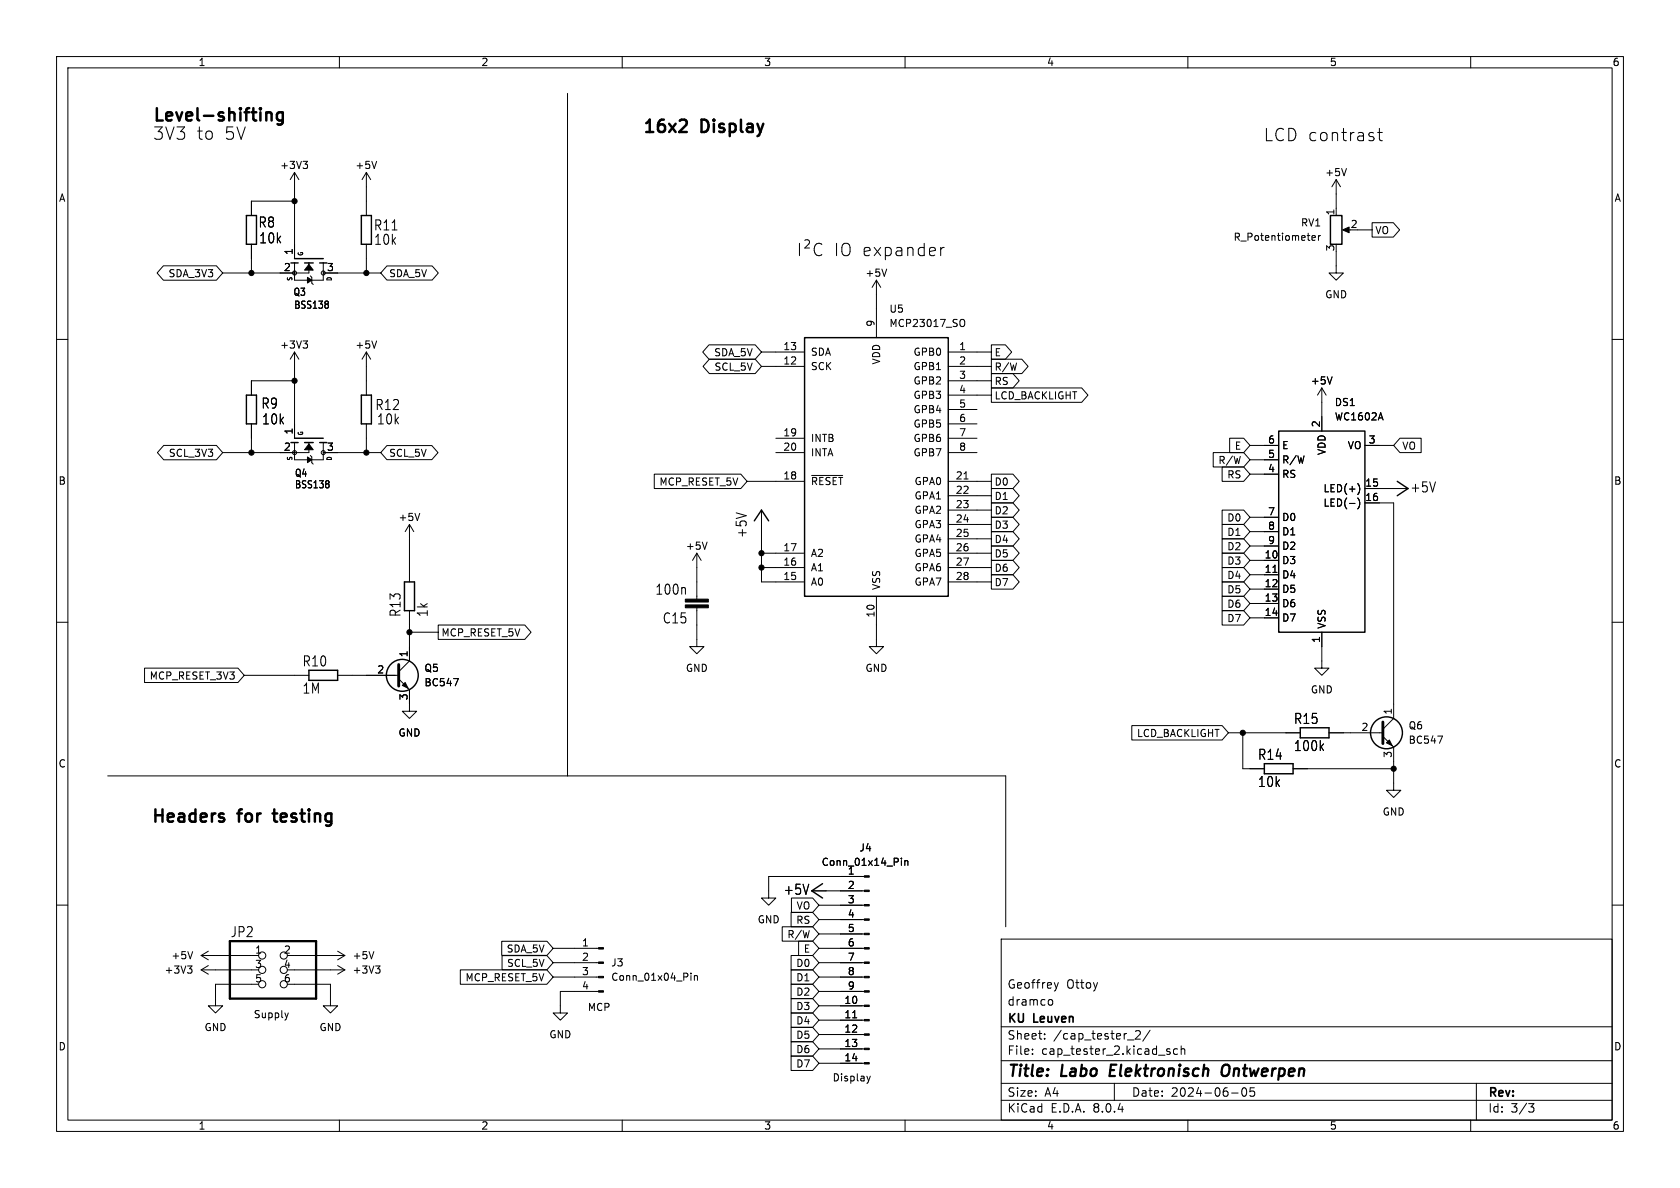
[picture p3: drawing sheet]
<svg xmlns="http://www.w3.org/2000/svg" width="297mm" height="210mm" viewBox="0 0 297 210" stroke-linecap="round" stroke-linejoin="round" font-family="sans-serif">
<g fill="none" stroke="#000" stroke-width=".18">
<path d="M10 10h277v190h-277zM12 12h273v186h-273zM60 10v2M100.3 16.5v120.7M110 10v2M160 10v2M210 10v2M260 10v2M52.1 35.6h-7.7v2.5M52.1 30.5v15.2M52.1 30.5l-.8 1.3M52.1 30.5l.7 1.3"/>
<path d="M53.6 28.5h.8l-.5 .5M54.1 29l.3 .2v.3l-.3 .3M64.8 30.5v7.6M64.8 30.5l-.8 1.3M64.8 30.5l.7 1.3M66.6 28.5l-.4 1.3M236.2 31.8l-.7 1.2M236.2 31.8v6.3M236.2 31.8l.8 1.2M238 29.8l-.4 1.3M242.6 39.4h3.7l1.1 1.2-1.1 1.3h-3.7zM242.8 24.3l.1 .2-.1 .3"/>
<path d="M243.5 23.4h.9M243.9 22.7v1.9l.1 .2 .4 .1M10 60h2M28.9 47h9.4l1.1 1.3-1.1 1.2h-9.4l-1.1-1.2zM44.4 43.2v5.1M52.1 46.5v3h5v-3M54.6 46.5v1.8h-15.2M54.9 48.8l.2 .2v1l.3 .3M57.1 48.3h10.2M57.9 53.3l.2 .2-.2 .2M57.9 53.8l.2 .2-.2 .4M64.8 43.2v5.1"/>
<path d="M68.4 47h8l1.1 1.3-1.1 1.2h-8l-1.1-1.2zM141.3 43v2.2M142.3 42.5l.5-.1a.44 .44 0 0 1 .2 .7l-.7 .7h.8M145.3 43.2a.88 .88 0 0 0-1.1 0 .88 .88 0 0 0-.3 1.1 .82 .82 0 0 0 .5 .8 .82 .82 0 0 0 .9-.1M152.8 44.5l1-.2-.1-.5-.6-.1-.3 .4 .1 1 .2 .1 .6-.1M154.5 43.7l1.2 1.5M154.9 49.5v10.2M154.9 49.5l-.7 1.3M154.9 49.5l.8 1.3M155.7 43.7l-1.2 1.5M156.5 43.8l.6-.1 .5 .5v.6l-.2 .3-.3 .1-.6-.1M156.5 43.7v2.2"/>
<path d="M156.8 47.6l-.5 1.2M158.5 43.8l.2-.1 .6 .1 .1 1.4M159.4 44.3l-.7 .1a.43 .43 0 0 0-.3 .4 .43 .43 0 0 0 .3 .4l.7-.1M160.5 43.9a.54 .54 0 0 1 .9 .2v1.1M160.5 43.7v1.5M163.4 43.8l-.6-.1-.5 .5v.6l.3 .3 .2 .1 .6-.1M163.4 43v2.2M164.3 44.5l1.1-.2-.1-.5-.7-.1-.3 .4 .1 1 .2 .1 .7-.1M166.3 43.7v1.5M166.9 43.7a.56 .56 0 0 0-.6 .5M170 56.5a.43 .43 0 0 1 .5 .4v.4a.43 .43 0 0 1-.5 .4M231.9 42.1l.6-.2v-.2l-.4-.1-.2 .2 .1 .6h.5"/>
<path d="M233.1 41.6v.9M233.4 41.6l-.3 .3M236.2 44.5v3.8h1.3l-1.3 1.2-1.3-1.2h1.3M237.7 40.6h1.1M240 40.6h2.6M285 60h2M28.9 78.7h9.4l1.1 1.3-1.1 1.3h-9.4l-1.1-1.3zM44.4 74.9v5.1M52.1 67.3h-7.7v2.6M52.1 78.2v3.1h5v-3.1M52.1 62.2v15.3M52.1 62.2l-.8 1.3"/>
<path d="M52.1 62.2l.7 1.3M53.6 60.3h.8l-.5 .5M54.1 60.8l.3 .2v.3l-.3 .2M54.6 78.2v1.8h-15.2M64.8 62.2l-.8 1.3M64.8 62.2v7.7M64.8 74.9v5.1M64.8 62.2l.7 1.3M66.6 60.3l-.4 1.2M68.4 78.8h7.9l1.1 1.2-1.1 1.3h-7.9l-1.1-1.3zM125.3 61h8.2l1.1 1.2-1.1 1.3h-8.2l-1.1-1.3zM125.4 63.5h8.1l1.1 1.3-1.1 1.2h-8.1l-1.1-1.2z"/>
<path d="M134.6 62.2h7.6M134.6 64.8h7.6M137.2 77.5h5M167.6 62.2h7.7M167.6 64.8h7.7M167.6 77.5h5.1M167.6 67.3h7.7M167.6 69.9h7.7M167.6 72.4h5.1M167.6 74.9h5.1M175.3 61h2.4l1.2 1.2-1.2 1.3h-2.4zM175.3 63.5h5.3l1.2 1.3-1.2 1.2h-5.3z"/>
<path d="M175.3 68.6h15.9l1.1 1.3-1.1 1.2h-15.9zM175.3 66h3.8l1.1 1.3-1.1 1.3h-3.8zM217.4 77.5h2.5l1.1 1.2-1.1 1.3h-2.5zM221 78.7h5.1M233.7 68.6l-.8 1.3M233.7 68.6v7.6M233.7 68.6l.7 1.3M235.5 66.6l-.4 1.3M241.3 78.7h5.1M247.5 77.5h3.7v2.5h-3.7l-1.1-1.3zM54.9 80.5l.2 .3v1l.3 .2M57.1 80h10.2"/>
<path d="M58.1 85l.1 .2-.1 .3M58.1 85.6l.1 .2-.1 .4M72.4 92.7v10.2M72.4 92.7l-.8 1.3M72.4 92.7l.8 1.3M74.2 90.7l-.4 1.3M115.7 83.8h15.3l1.1 1.3-1.1 1.3h-15.3zM123.2 97.8v8.1M123.2 97.8l-.8 1.3M123.2 97.8l.8 1.3M125 95.8l-.4 1.3M132.1 85.1h10.1"/>
<path d="M134.6 90.2v12.7h7.6M134.6 97.8h7.6M137.2 80h5M143.5 84h5.5M167.6 97.8h7.7M167.6 85.1h7.7M167.6 80h5.1M167.6 87.6h7.7M167.6 90.2h7.7M167.6 92.7h7.7M167.6 95.3h7.7M170.4 84.7h.7"/>
<path d="M175.3 83.8h3.8l1.1 1.3-1.1 1.3h-3.8zM175.3 86.4h3.8l1.1 1.2-1.1 1.3h-3.8zM175.3 88.9h3.8l1.1 1.3-1.1 1.2h-3.8zM175.3 91.4h3.8l1.1 1.3-1.1 1.3h-3.8zM175.3 96.5h3.8l1.1 1.3-1.1 1.3h-3.8zM175.3 99.1h3.8l1.1 1.2-1.1 1.3h-3.8zM175.3 94h3.8l1.1 1.3-1.1 1.2h-3.8zM214.5 80h5.4l1.1 1.3-1.1 1.3h-5.4zM216.1 95.2h3.8l1.1 1.3-1.1 1.3h-3.8zM216.1 92.7h3.8l1.1 1.3-1.1 1.3h-3.8zM216.1 97.8h3.8l1.1 1.3-1.1 1.2h-3.8zM216.1 82.5h3.8l1.1 1.3-1.1 1.3h-3.8z"/>
<path d="M216.1 90.2h3.8l1.1 1.2-1.1 1.3h-3.8zM221 99.1h5.1M221 83.8h5.1M221 81.3h5.1M221 91.4h5.1M221 94h5.1M221 96.5h5.1M240 85.5a1.46 1.46 0 0 1 0 1.9M240 88a1.46 1.46 0 0 1 0 2M241.3 86.4h7.6M241.3 88.9h5.1v38.1l-1.9 1.9M10 110h2"/>
<path d="M25.6 118.1h16.5l1.1 1.3-1.1 1.3h-16.5zM43.2 119.4h11.4M59.7 119.4h10.8M72.4 108v8.8l-1.9 1.9M72.4 111.8h5.1M77.5 110.5h15.3l1.1 1.3-1.1 1.2h-15.3zM80.2 120h.8l-.5 1.2M123.2 107.4v6.9h1.3l-1.3 1.3-1.3-1.3h1.3M134.6 100.3h7.6M154.9 105.4v8.9h1.3l-1.3 1.3-1.2-1.3h1.2M167.6 102.9h7.7M167.6 100.3h7.7"/>
<path d="M175.3 101.6h3.8l1.1 1.3-1.1 1.2h-3.8zM216.1 100.3h3.8l1.1 1.3-1.1 1.3h-3.8zM216.1 102.9h3.8l1.1 1.2-1.1 1.3h-3.8zM216.1 105.4h3.8l1.1 1.3-1.1 1.3h-3.8zM216.1 107.9h3.8l1.1 1.3-1.1 1.3h-3.8zM221 101.6h5.1M221 104.1h5.1M221 106.7h5.1M221 109.2h5.1M225 101.2h.8M233.7 111.8v6.3h1.2l-1.2 1.3-1.3-1.3h1.3M285 110h2"/>
<path d="M19 137.2h158.8v26.6M70.5 120l1.9 1.9v3.8h1.3l-1.3 1.3-1.3-1.3h1.3M200.1 128.3h16l1.1 1.2-1.1 1.3h-16zM217.2 129.5h12.7M219.7 129.5v6.4h3.8M228.6 135.9h17.8M234.9 129.5h9.6M244.5 130.2l1.9 1.9v7.6h1.2l-1.2 1.3-1.3-1.3h1.3M254.2 130.1h.8l-.5 1.3M10 160h2M139.9 158.7h3.8l1.1 1.3-1.1 1.3h-3.8zM143.5 157.5h9.3"/>
<path d="M152.8 154.9h-16.9v3.9h1.3l-1.3 1.2-1.3-1.2h1.3M159.4 151.7v.1M159.4 152.1v.9M160 152.1v.9M160 152.3l.1-.2 .3 .1 .1 .8M285 160h2M33.2 170.8h.7l-.4 .4M33.7 171.2l.2 .3v.3l-.2 .2M34.1 168.2l-.5 1.3M35.6 171.5l1.2 .7M35.6 171.5h10.1M35.6 168.9h10.1"/>
<path d="M35.6 168.9l1.2 .8M36.8 170.7l-1.2 .8M36.8 168.1l-1.2 .8M45.7 174h-7.6v3.8h1.3l-1.3 1.3-1.3-1.3h1.3M50.8 174h7.6v3.8h1.3l-1.3 1.3-1.3-1.3h1.3M50.8 171.5h10.2M50.8 168.9h10.2M51 179.1l-.3 .8M59.7 170.7l1.3 .8M59.7 168.1l1.3 .8M61 171.5l-1.3 .7M61 168.9l-1.3 .8"/>
<path d="M66.1 168.2l-.4 1.3M66.4 170.8h.8l-.4 .4M66.9 171.2l.3 .3v.3l-.3 .2M81.4 171.4h15.3l1.1 1.3-1.1 1.3h-15.3zM88.7 166.4h8l1.1 1.2-1.1 1.3h-8zM88.8 168.9h7.9l1.1 1.3-1.1 1.2h-7.9zM97.8 172.7h8M97.8 170.2h8M97.8 167.6h8M105.8 175.3h-6.7v3.8h1.2l-1.2 1.2-1.3-1.2h1.3M122.2 172v.2M122.2 172.5v.8"/>
<path d="M122.8 172.5v.8M122.8 172.6l.1-.1h.3l.1 .8M138.3 163.8h5.4l1.1 1.3-1.1 1.3h-5.4zM139.9 161.3h3.8l1.1 1.3-1.1 1.2h-3.8zM139.9 179.1h3.8l1.1 1.2-1.1 1.3h-3.8zM139.9 176.5h3.8l1.1 1.3-1.1 1.3h-3.8zM139.9 171.4h3.8l1.1 1.3-1.1 1.3h-3.8zM139.9 174h3.8l1.1 1.3-1.1 1.2h-3.8zM139.9 168.9h3.8l1.1 1.3-1.1 1.3h-3.8zM141.2 166.4h2.5l1.1 1.2-1.1 1.3h-2.5zM144.8 175.3h8M144.8 172.7h8"/>
<path d="M144.8 170.2h8M144.8 167.6h8M144.8 177.8h8M144.8 165.1h8M144.8 162.6h8M144.8 160h8M150.7 179.9h.8M177 166h108v32h-108zM185.6 176.7l.4 .1 .1 .2-.1 .6-.4 .1M186.4 173.7l.3 1M186.7 174.7l-.1 .4M187.1 173.7l-.4 1"/>
<path d="M60 198v2M110 198v2M139.9 186.7h3.8l1.1 1.3-1.1 1.2h-3.8zM139.9 181.6h3.8l1.1 1.3-1.1 1.3h-3.8zM139.9 184.1h3.8l1.1 1.3-1.1 1.3h-3.8zM144.8 185.4h8M144.8 188h8M144.8 182.9h8M144.8 180.3h8M153.3 190.2l.3 .9M153.6 191.1l-.2 .3M153.9 190.2l-.3 .9"/>
<path d="M160 198v2M177 194.5h108M177 191.5h108M177 187.5h108M177 181.5h108M182.5 186.3v.1M182.5 185.5v.1M184.7 183.6v.1M184.7 182.8v.1M197 191.5v3M199.3 183.8h1.2M200.7 182.3l.6-.1 .2 .1 .1 .3-.9 1.1h.9"/>
<path d="M203.3 182.1l-1.3 2M206.5 185.9l.3 .1 .1 .2-.2 .2h-.3M206.5 185.4l.3 .1M208.2 185.5l-.5-.1-.2 .3v.4l.1 .2h.6M208.8 185.5l.2-.1 .4 .1 .1 .9M208.8 184.9v1.5M210 198v2M217.7 193.2h1.2M219.7 192.4a.81 .81 0 0 0 .3 1.4l.2-.1 .2-.5-.2-.8M221 192.3v.7l.2-.1h.5l.1 .6-.3 .3-.5-.1M260 198v2M261 191.5v6.5"/>
<path d="M270.2 195.1h1l-.5 .6 .4 .1 .1 .5-.3 .3h-.4"/>
<circle cx="52.1" cy="48.3" r=".36"/>
<circle cx="57.1" cy="48.3" r=".36"/>
<circle cx="52.1" cy="80" r=".36"/>
<circle cx="57.1" cy="80" r=".36"/>
<circle cx="46.4" cy="168.9" r=".63"/>
<circle cx="46.4" cy="171.4" r=".63"/>
<circle cx="46.4" cy="174" r=".63"/>
<circle cx="50.2" cy="168.9" r=".63"/>
<circle cx="50.2" cy="171.4" r=".63"/>
<circle cx="50.2" cy="174" r=".63"/>
</g>
<path d="M196.4 188.2l-.2 2h.9M217 188.2a.77 .77 0 0 0-1 .7v.6v.4l.2 .2a.71 .71 0 0 0 .9-.2" fill="none" stroke="#000" stroke-width=".4"/>
<g fill="none" stroke="#000" stroke-width=".25">
<path d="M43.6 38.1h1.7v5.1h-1.7zM63.9 38.1h1.8v5.1h-1.8zM235.2 38.1h2v5.1h-2zM51.4 46.5h1.3M52.1 45.7h5M53.8 46.5h1.6M56.5 46.5h1.3M142.2 59.7h25.4v45.7h-25.4zM43.6 69.9h1.7v5h-1.7zM51.4 78.2h1.3M52.1 77.5h5M53.8 78.2h1.6"/>
<path d="M56.5 78.2h1.3M63.9 69.9h1.8v5h-1.8zM226.1 76.2h15.2v35.6h-15.2zM133.3 92.1l1.3-1.9 1.3 1.9M247 85.1l1.9 1.3-1.9 1.2M54.6 118.5h5.1v1.8h-5.1zM71.5 102.9h1.8v5.1h-1.8zM223.5 135h5.1v1.8h-5.1zM229.9 128.7h5v1.7h-5zM145.4 156.2l-1.9 1.3 1.9 1.3"/>
<circle cx="71.1" cy="119.4" r="2.82"/>
<circle cx="245.1" cy="129.5" r="2.82"/>
</g>
<g fill="#000" stroke="#000" stroke-width=".18">
<path d="M54.6 46.7l.8 1.1h-1.6zM54.4 49l.7 .5-.7 .5zM237.4 40.6l1.1-.5v1zM54.6 78.5l.8 1h-1.6zM54.4 80.8l.7 .5-.7 .5zM121.2 105.9h4v.5h-4zM121.2 106.9h4v.5h-4zM71.1 121.2l.5-.5 .5 1zM245.1 131.3l.5-.5 .5 1zM152.8 159.9h.9v.2h-.9zM152.8 157.4h.9v.2h-.9zM152.8 154.8h.9v.3h-.9z"/>
<path d="M105.8 175.1h.9v.3h-.9zM105.8 172.6h.9v.2h-.9zM105.8 170.1h.9v.2h-.9zM105.8 167.5h.9v.3h-.9zM152.8 177.7h.9v.2h-.9zM152.8 175.1h.9v.3h-.9zM152.8 172.6h.9v.2h-.9zM152.8 170.1h.9v.2h-.9zM152.8 167.5h.9v.3h-.9zM152.8 165h.9v.2h-.9zM152.8 162.4h.9v.3h-.9zM152.8 187.8h.9v.3h-.9z"/>
<path d="M152.8 185.3h.9v.2h-.9zM152.8 182.8h.9v.2h-.9zM152.8 180.2h.9v.3h-.9z"/>
<circle cx="52.1" cy="35.6" r=".46"/>
<circle cx="44.4" cy="48.3" r=".46"/>
<circle cx="64.8" cy="48.3" r=".46"/>
<circle cx="52.1" cy="67.3" r=".46"/>
<circle cx="44.4" cy="80" r=".46"/>
<circle cx="64.8" cy="80" r=".46"/>
<circle cx="134.6" cy="97.8" r=".46"/>
<circle cx="72.4" cy="111.8" r=".46"/>
<circle cx="134.6" cy="100.3" r=".46"/>
<circle cx="219.7" cy="129.5" r=".46"/>
<circle cx="246.4" cy="135.9" r=".46"/>
</g>
<path d="M70.5 117.5v3.8M244.5 127.6v3.8" fill="none" stroke="#000" stroke-width=".51"/>
<path d="M40.6 166.4h15.3v10.1h-15.3z" fill="none" stroke="#000" stroke-width=".41"/>
<path d="M47.4 19.8h.3l.3 .4v1.1M50 20l-.6-.2-.4 .5v.6l.2 .3 .2 .1 .6-.1M50 19.8v1.8a.59 .59 0 0 1-.9 .3M121.2 21.3a.59 .59 0 0 1 .1 .8l-1.2 1.2h1.3M39.5 144.6l.1 .2-.1 .4M48.2 143.8h.8" fill="none" stroke="#000" stroke-width=".44"/>
<g font-size="3">
<text x="26.9" y="21.6">Level-shifting</text>
<text x="113.5" y="23.6">16x2</text>
<text x="124.1" y="23.6">Display</text>
<text x="26.9" y="24.9">3V3</text>
<text x="34.6" y="24.9">to</text>
<text x="39.6" y="24.9">5V</text>
<text x="223.3" y="25.2">LCD contrast</text>
<text x="147.3" y="45.5">IO</text>
<text x="26.7" y="145.5">Headers</text>
<text x="42.3" y="145.5">for</text>
<text x="49.4" y="145.5">testing</text>
</g>
<g font-size="2.8">
<text x="178" y="190.9">Title:</text>
<text x="187.7" y="190.9">Labo</text>
<text x="197" y="190.9">Elektronisch</text>
<text x="217.6" y="190.9">Ontwerpen</text>
</g>
<g font-size="2.5">
<text x="45.6" y="40.4">R8</text>
<text x="66" y="41">R11</text>
<text x="45.7" y="43.2">10k</text>
<text x="66" y="43.5">10k</text>
<text x="46.1" y="72.4">R9</text>
<text x="46.2" y="75.2">10k</text>
<text x="66.3" y="72.7">R12</text>
<text x="66.6" y="75.2">10k</text>
<text x="249.2" y="87.3">+5V</text>
<text x="132.2" y="95.2" transform="rotate(-90 132.2 95.2)">+5V</text>
<text x="115.8" y="105.3">100n</text>
<text x="71" y="109.2" transform="rotate(-90 71 109.2)">R13</text>
<text x="75.8" y="109.2" transform="rotate(-90 75.8 109.2)">1k</text>
<text x="117.1" y="110.4">C15</text>
<text x="53.4" y="118">R10</text>
<text x="53.4" y="122.8">1M</text>
<text x="228.7" y="128.2">R15</text>
<text x="222.3" y="134.5">R14</text>
<text x="228.7" y="133">100k</text>
<text x="222.3" y="139.3">10k</text>
<text x="138.4" y="158.4">+5V</text>
<text x="40.7" y="165.9">JP2</text>
</g>
<g font-size="2.1">
<text x="178" y="178">dramco</text>
<text x="178" y="175">Geoffrey</text>
<text x="188.5" y="175">Ottoy</text>
<text x="178" y="184">Sheet:</text>
<text x="178" y="181.2">KU</text>
<text x="182.8" y="181.2">Leuven</text>
<text x="186.2" y="184">/cap_tester_2/</text>
<text x="178" y="186.7">File:</text>
<text x="184.1" y="186.7">cap_tester_2.kicad_sch</text>
<text x="178" y="196.9">KiCad</text>
<text x="178" y="194.1">Size:</text>
<text x="184.7" y="194.1">A4</text>
<text x="185.7" y="196.9">E.D.A.</text>
<text x="193.3" y="196.9">8.0.4</text>
<text x="200" y="194.1">Date:</text>
<text x="207" y="194.1">2024-06-05</text>
<text x="263" y="194.3">Rev:</text>
<text x="263" y="196.9">Id:</text>
<text x="267.1" y="196.9">3/3</text>
</g>
<g font-size="1.8">
<text x="35" y="11.9">1</text>
<text x="85" y="11.9">2</text>
<text x="135" y="11.9">3</text>
<text x="185" y="11.9">4</text>
<text x="235" y="11.9">5</text>
<text x="285" y="11.9">6</text>
<text x="10.3" y="35.9">A</text>
<text x="49.4" y="30.1">+3V3</text>
<text x="62.7" y="30.1">+5V</text>
<text x="234.2" y="31.3">+5V</text>
<text x="285.3" y="35.9">A</text>
<text x="229.9" y="40.2">RV1</text>
<text x="236" y="38.2" transform="rotate(-90 236 38.2)">1</text>
<text x="238.7" y="40.4">2</text>
<text x="243" y="41.6">VO</text>
<text x="51.8" y="45.2" transform="rotate(-90 51.8 45.2)">1</text>
<text x="218" y="42.8">R_Potentiometer</text>
<text x="236" y="44.5" transform="rotate(-90 236 44.5)">3</text>
<text x="29.7" y="49.2">SDA_3V3</text>
<text x="50.1" y="48">2</text>
<text x="51.8" y="52.5">Q3</text>
<text x="57.7" y="48">3</text>
<text x="152.9" y="49.1">+5V</text>
<text x="234.2" y="52.9">GND</text>
<text x="51.9" y="54.8">BSS138</text>
<text x="154.7" y="57.9" transform="rotate(-90 154.7 57.9)">9</text>
<text x="157.1" y="55.5">U5</text>
<text x="157.1" y="58">MCP23017_SO</text>
<text x="49.4" y="61.8">+3V3</text>
<text x="62.7" y="61.8">+5V</text>
<text x="126.2" y="63.2">SDA_5V</text>
<text x="126.2" y="65.7">SCL_5V</text>
<text x="138.4" y="64.5">12</text>
<text x="138.4" y="62">13</text>
<text x="143.3" y="65.6">SCK</text>
<text x="143.3" y="63.1">SDA</text>
<text x="155.8" y="64.5" transform="rotate(-90 155.8 64.5)">VDD</text>
<text x="161.4" y="63.1">GPB0</text>
<text x="161.4" y="65.6">GPB1</text>
<text x="169.5" y="62">1</text>
<text x="169.5" y="64.5">2</text>
<text x="175.7" y="63.2">E</text>
<text x="175.7" y="65.7">R/W</text>
<text x="161.4" y="68.2">GPB2</text>
<text x="161.4" y="70.7">GPB3</text>
<text x="169.5" y="67.1">3</text>
<text x="169.5" y="69.6">4</text>
<text x="175.7" y="70.8">LCD_BACKLIGHT</text>
<text x="175.7" y="68.3">RS</text>
<text x="231.6" y="68.2">+5V</text>
<text x="235.9" y="72">DS1</text>
<text x="51.8" y="76.9" transform="rotate(-90 51.8 76.9)">1</text>
<text x="138.4" y="77.2">19</text>
<text x="161.4" y="73.3">GPB4</text>
<text x="161.4" y="75.8">GPB5</text>
<text x="169.5" y="72.1">5</text>
<text x="169.5" y="74.7">6</text>
<text x="169.5" y="77.2">7</text>
<text x="233.4" y="75.6" transform="rotate(-90 233.4 75.6)">2</text>
<text x="235.9" y="74.5">WC1602A</text>
<text x="29.8" y="81">SCL_3V3</text>
<text x="50.1" y="79.8">2</text>
<text x="57.7" y="79.8">3</text>
<text x="138.4" y="79.8">20</text>
<text x="143.3" y="78.3">INTB</text>
<text x="143.3" y="80.9">INTA</text>
<text x="161.4" y="78.3">GPB6</text>
<text x="161.4" y="80.9">GPB7</text>
<text x="169.5" y="79.8">8</text>
<text x="215.3" y="82.2">R/W</text>
<text x="218.2" y="79.7">E</text>
<text x="224.1" y="83.6">4</text>
<text x="224.1" y="81">5</text>
<text x="224.1" y="78.5">6</text>
<text x="226.6" y="82.1">R/W</text>
<text x="226.6" y="79.6">E</text>
<text x="234.5" y="80.5" transform="rotate(-90 234.5 80.5)">VDD</text>
<text x="238.2" y="79.6">VO</text>
<text x="241.9" y="78.5">3</text>
<text x="247.8" y="79.7">VO</text>
<text x="10.3" y="85.9">B</text>
<text x="52" y="84.5">Q4</text>
<text x="52" y="86.5">BSS138</text>
<text x="116.5" y="86">MCP_RESET_5V</text>
<text x="138.4" y="84.8">18</text>
<text x="143.3" y="86">~{RESET}</text>
<text x="161.6" y="86">GPA0</text>
<text x="161.6" y="88.5">GPA1</text>
<text x="168.9" y="84.8">21</text>
<text x="168.9" y="87.4">22</text>
<text x="168.9" y="89.9">23</text>
<text x="175.7" y="86">D0</text>
<text x="175.7" y="88.6">D1</text>
<text x="216.9" y="84.8">RS</text>
<text x="226.6" y="84.7">RS</text>
<text x="233.9" y="87.2">LED(+)</text>
<text x="233.9" y="89.8">LED(-)</text>
<text x="241.3" y="86.1">15</text>
<text x="241.3" y="88.6">16</text>
<text x="285.3" y="85.9">B</text>
<text x="70.4" y="92.3">+5V</text>
<text x="161.6" y="91">GPA2</text>
<text x="161.6" y="93.6">GPA3</text>
<text x="168.9" y="92.5">24</text>
<text x="168.9" y="95">25</text>
<text x="175.7" y="91.1">D2</text>
<text x="175.7" y="93.7">D3</text>
<text x="216.9" y="94.9">D1</text>
<text x="216.9" y="92.4">D0</text>
<text x="224.1" y="91.2">7</text>
<text x="224.1" y="93.7">8</text>
<text x="226.6" y="92.3">D0</text>
<text x="226.6" y="94.8">D1</text>
<text x="121.2" y="97.4">+5V</text>
<text x="138.4" y="100.1">16</text>
<text x="138.4" y="97.5">17</text>
<text x="143.3" y="101.2">A1</text>
<text x="143.3" y="98.7">A2</text>
<text x="161.6" y="96.1">GPA4</text>
<text x="161.6" y="98.7">GPA5</text>
<text x="161.6" y="101.2">GPA6</text>
<text x="168.9" y="97.5">26</text>
<text x="168.9" y="100.1">27</text>
<text x="175.7" y="98.7">D5</text>
<text x="175.7" y="101.3">D6</text>
<text x="175.7" y="96.2">D4</text>
<text x="216.9" y="97.5">D2</text>
<text x="216.9" y="100">D3</text>
<text x="223.5" y="98.8">10</text>
<text x="223.5" y="101.3">11</text>
<text x="224.1" y="96.3">9</text>
<text x="226.6" y="99.9">D3</text>
<text x="226.6" y="97.4">D2</text>
<text x="138.4" y="102.6">15</text>
<text x="143.3" y="103.7">A0</text>
<text x="155.8" y="104.4" transform="rotate(-90 155.8 104.4)">VSS</text>
<text x="161.6" y="103.7">GPA7</text>
<text x="168.9" y="102.6">28</text>
<text x="175.7" y="103.8">D7</text>
<text x="216.9" y="102.6">D4</text>
<text x="216.9" y="105.1">D5</text>
<text x="216.9" y="107.6">D6</text>
<text x="223.5" y="103.9">12</text>
<text x="223.5" y="106.4">13</text>
<text x="226.6" y="102.5">D4</text>
<text x="226.6" y="105">D5</text>
<text x="226.6" y="107.5">D6</text>
<text x="77.9" y="112.7">MCP_RESET_5V</text>
<text x="154.7" y="109.3" transform="rotate(-90 154.7 109.3)">10</text>
<text x="216.9" y="110.2">D7</text>
<text x="223.5" y="109">14</text>
<text x="226.6" y="110.1">D7</text>
<text x="233.4" y="113.7" transform="rotate(-90 233.4 113.7)">1</text>
<text x="234.5" y="111.3" transform="rotate(-90 234.5 111.3)">VSS</text>
<text x="66.6" y="119.1">2</text>
<text x="72.1" y="116.3" transform="rotate(-90 72.1 116.3)">1</text>
<text x="74.9" y="119">Q5</text>
<text x="121.2" y="119">GND</text>
<text x="152.9" y="119">GND</text>
<text x="26.4" y="120.3">MCP_RESET_3V3</text>
<text x="72.1" y="123.9" transform="rotate(-90 72.1 123.9)">3</text>
<text x="74.9" y="121.5">BC547</text>
<text x="231.6" y="122.8">GND</text>
<text x="70.4" y="130.4">GND</text>
<text x="200.9" y="130.5">LCD_BACKLIGHT</text>
<text x="240.6" y="129.3">2</text>
<text x="246.1" y="126.4" transform="rotate(-90 246.1 126.4)">1</text>
<text x="248.9" y="131.7">BC547</text>
<text x="248.9" y="129.1">Q6</text>
<text x="10.3" y="135.9">C</text>
<text x="246.1" y="134.1" transform="rotate(-90 246.1 134.1)">3</text>
<text x="285.3" y="135.9">C</text>
<text x="244.3" y="144.4">GND</text>
<text x="145.2" y="153.3">Conn_01x14_Pin</text>
<text x="149.8" y="154.7">1</text>
<text x="151.8" y="150.7">J4</text>
<text x="140.7" y="161">VO</text>
<text x="149.8" y="157.2">2</text>
<text x="149.8" y="159.8">3</text>
<text x="102.8" y="167.4">1</text>
<text x="133.9" y="163.4">GND</text>
<text x="139.1" y="166.1">R/W</text>
<text x="140.7" y="163.5">RS</text>
<text x="149.8" y="162.3">4</text>
<text x="149.8" y="164.8">5</text>
<text x="149.8" y="167.4">6</text>
<text x="29" y="172.3">+3V3</text>
<text x="30.2" y="169.8">+5V</text>
<text x="45" y="168.7">1</text>
<text x="45" y="171.2">3</text>
<text x="45" y="173.7">5</text>
<text x="50.1" y="168.7">2</text>
<text x="50.1" y="171.2">4</text>
<text x="50.1" y="173.7">6</text>
<text x="62.2" y="169.8">+5V</text>
<text x="62.2" y="172.3">+3V3</text>
<text x="82.2" y="173.7">MCP_RESET_5V</text>
<text x="102.8" y="169.9">2</text>
<text x="102.8" y="172.5">3</text>
<text x="108" y="171">J3</text>
<text x="108" y="173.6">Conn_01x04_Pin</text>
<text x="140.7" y="173.7">D1</text>
<text x="140.7" y="171.1">D0</text>
<text x="142" y="168.6">E</text>
<text x="149.8" y="169.9">7</text>
<text x="149.8" y="172.5">8</text>
<text x="102.8" y="175">4</text>
<text x="103.8" y="178.9">MCP</text>
<text x="140.7" y="178.8">D3</text>
<text x="140.7" y="176.2">D2</text>
<text x="149.2" y="177.5">10</text>
<text x="149.8" y="175">9</text>
<text x="10.3" y="185.9">D</text>
<text x="36.1" y="182.5">GND</text>
<text x="44.8" y="180.2">Supply</text>
<text x="56.4" y="182.5">GND</text>
<text x="97" y="183.7">GND</text>
<text x="140.7" y="183.8">D5</text>
<text x="140.7" y="181.3">D4</text>
<text x="149.2" y="180.1">11</text>
<text x="149.2" y="182.6">12</text>
<text x="149.2" y="185.2">13</text>
<text x="285.3" y="185.9">D</text>
<text x="140.7" y="188.9">D7</text>
<text x="140.7" y="186.4">D6</text>
<text x="147.1" y="191.4">Display</text>
<text x="149.2" y="187.7">14</text>
<text x="35" y="199.9">1</text>
<text x="85" y="199.9">2</text>
<text x="135" y="199.9">3</text>
<text x="185" y="199.9">4</text>
<text x="235" y="199.9">5</text>
<text x="285" y="199.9">6</text>
</g>
<g font-size="1.7">
<text x="68.7" y="49.2">SDA_5V</text>
<text x="68.7" y="80.9">SCL_5V</text>
<text x="89.5" y="168.6">SDA_5V</text>
<text x="89.5" y="171.1">SCL_5V</text>
</g>
<g font-size="1.1">
<text x="53.8" y="45.4" transform="rotate(-90 53.8 45.4)">G</text>
<text x="51.9" y="49.8" transform="rotate(-90 51.9 49.8)">S</text>
<text x="58.9" y="49.8" transform="rotate(-90 58.9 49.8)">D</text>
<text x="53.8" y="77.1" transform="rotate(-90 53.8 77.1)">G</text>
<text x="51.9" y="81.5" transform="rotate(-90 51.9 81.5)">S</text>
<text x="58.9" y="81.6" transform="rotate(-90 58.9 81.6)">D</text>
</g>
</svg>
